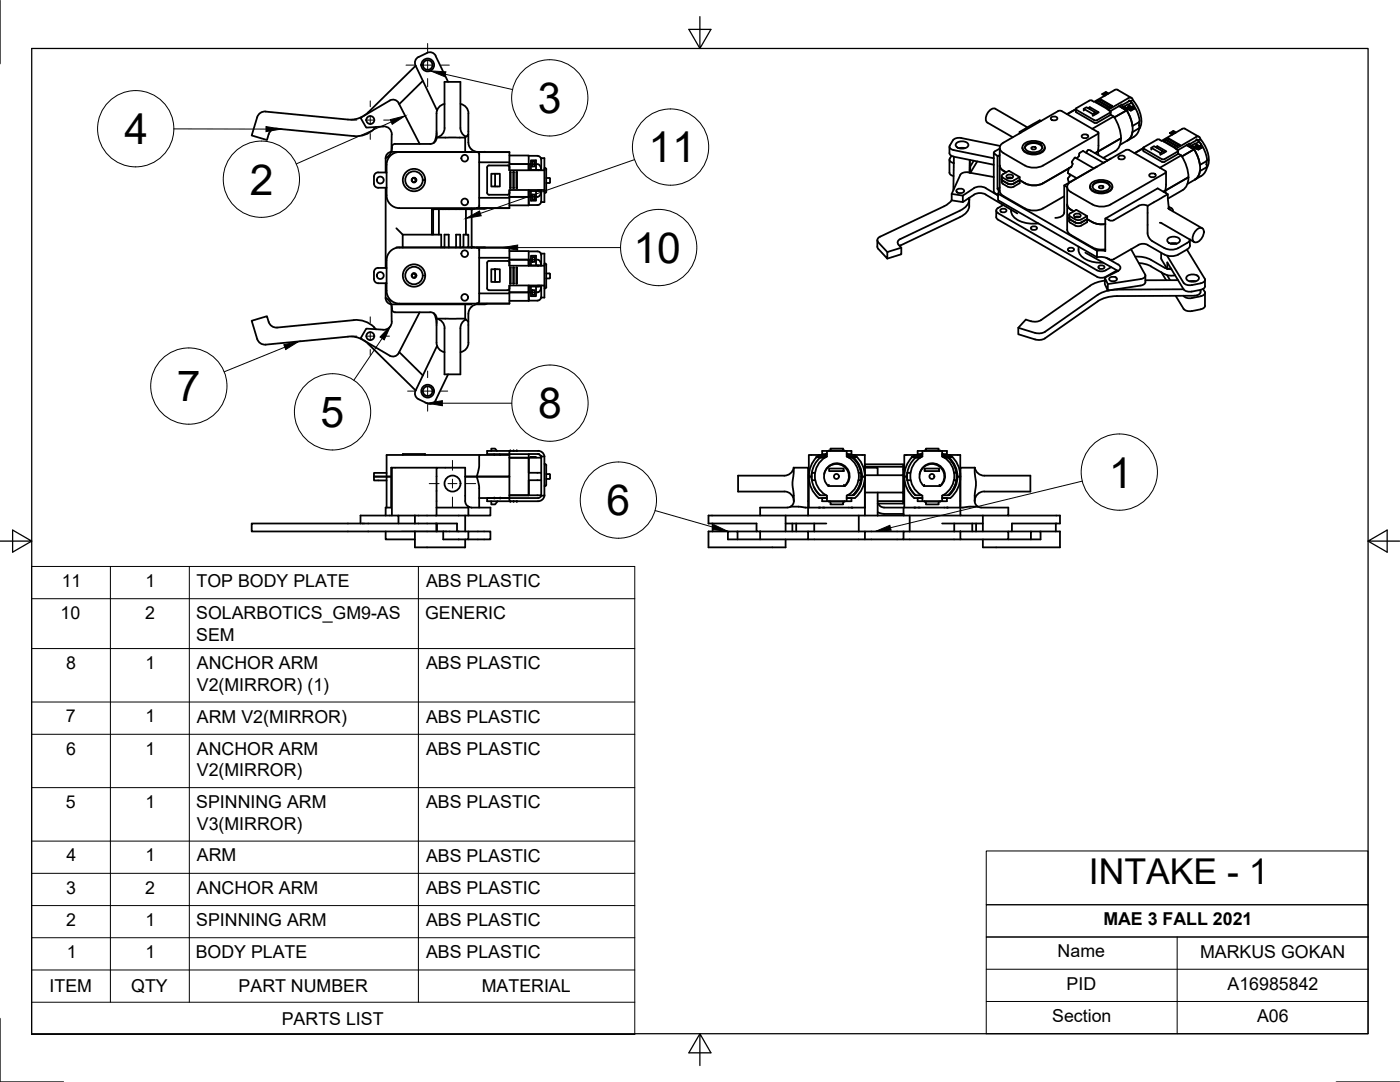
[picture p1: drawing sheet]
<svg xmlns="http://www.w3.org/2000/svg" width="279mm" height="216mm" viewBox="0 0 279 216" stroke-linecap="round" stroke-linejoin="round" font-family="sans-serif">
<!-- layer: Visible -->
<g fill="none" stroke="#000" stroke-width=".36">
<path d="M83 13.1l-9.5 9.3-.9 .7M84.4 16.1l-4.7 4.7M85.2 10.6l-1.7 .8a1.28 1.28 0 0 0-.6 1.7l4.3 8.9M85.2 10.5a1.28 1.28 0 0 1 1.8 .6M86.9 11.2l2.5 5.1M219.6 19.9h.1M219.6 19.9l2.3 1.3M219.6 19.8v.1M219.7 19.8h.1M219.7 19.8l-.1 .1M219.7 19.8l2.2 1.3M220.4 18.8l.3-.2 .3 .2"/>
<path d="M220.5 19.1l-.5-.3 .5 .3M220.7 18.5v.1M221.1 18.8l-.4-.3-.4 .3 .4 .2M221.2 18.6l-.5-.2-.7 .4M222.4 18l-4 2.3-.5-.2M223 17.9l2.8 1.6M223 17.9l-.6 .1M226.1 20l.2 .2M226.1 20l-.5 .2M226.1 20l-.3-.5-.6 .1-4.1 2.3 .4 .3M53 22.3l16.4 1.6 1.5-.1 1.5-.5M53 22.3a1.6 1.6 0 0 0-1.7 1.1l-1.1 3.6 3.1 .9a2.27 2.27 0 0 1 1.6-2.2h.4"/>
<path d="M55.3 25.7l15.3 1.5a5.1 5.1 0 0 0 4.1-1.5M75 25.3l-.3 .4M75.5 34.4h1.7M75.5 37.5h1.7M75.5 34.4a.84 .84 0 0 0-.9 .8v1.4a.84 .84 0 0 0 .9 .9M76.5 25.3l-3.4 .2-1.2-2 5.9-3.4a1.25 1.25 0 0 1 1.7 .4l4.3 8.2M76.5 25.2a1.6 1.6 0 0 1 1.7 1.6l-.1 3.3M77 37.5v16M78.1 30.3l23.6 .1v3.6M78.1 30.3a2.3 2.3 0 0 1-1.1 1.3v2.8M78.1 30.3a1.26 1.26 0 0 0-1.1 1.2M78.9 28.7a.82 .82 0 0 0-.7 1.1l-.1 .5"/>
<path d="M79.7 30.3a2.55 2.55 0 0 0-2.5 2.6v6.1a2.55 2.55 0 0 0 2.5 2.5h22v-3.6M82.4 35.6a.43 .43 0 0 1 .5 .2 .43 .43 0 0 1-.2 .5M87.1 27.5h5.7M87.1 27.4v.1M87.1 27.4a1.87 1.87 0 0 0 1.6-1.9v-9.2h3.2v9.2a2.81 2.81 0 0 0 .9 1.8v.2M87.1 26.5l-.1 .8-.4 1.2M87.1 27.4a1.28 1.28 0 0 1-1.2 1.3h-7.1M88.7 20.7a1.92 1.92 0 0 0-1.6 1.9v4.8M91.9 20.7a1.92 1.92 0 0 1 1.6 1.9M92.8 27.5l.7-.7v2l.5 .9a1.96 1.96 0 0 0 1.4 .6M92.8 27.5v2.8h1.3M93.5 22.6v4.2"/>
<path d="M95.2 30.3l.4 .3 .1 .2-.1 10.2v.3l-.4 .2M95.6 32.4h6.1M95.6 39.5h6.1M96.6 30.3h.3M97.6 33h3.7M97.6 33l-.2 .1-.2 .3v5.1l.2 .3 3.9 .1 .3-.2 .1-.8h6.9v.3M98 34.7h.8v2.5h-.8zM98.8 34.7h1v2.5h-1M101.3 33l.3 .2 .1 .8M101.7 32.7h3.8v1.2M101.7 31h3.8v1.7M101.8 34.4h.1"/>
<path d="M101.8 34.3v3.2h.1M101.9 34.3v3.2M102.4 34.4l.1 3.1M102.4 34.4h.2v3.1M102.5 34.3l-.1 .1M102.5 34.3l.1 .1M102.6 37.5h-.2M103.1 34.4v3.1h.1M103.1 34.4h.1v3.1M103.1 34.3v.1M103.2 34.3v.1M105.5 33.9h2.5"/>
<path d="M105.5 39.3v1.6h2l.3-.3 .2-.4M105.5 31.1h2l.3 .3 .2 .4M105.5 39.3h.5M105.5 33.9v.1M105.5 37.9v1.4M106 32.7h-.5v1.2M106 33.9v-1.9h1v1.9M106 38.1v1.9h1v-1.9M106.2 32.2h.5v1h-.5zM106.2 38.8h.5v1h-.5zM106.2 39.3h.5M106.2 32.7h.5"/>
<path d="M107 39.3l.6-.1 .3-.6a.28 .28 0 0 0 .1-.2 .28 .28 0 0 0-.2-.3h-2.3v1.2h-3.8h3.8v1.7h-3.8M107 32.7l.5 .1 .2 .2 .3 .8M107.3 33.9l.1 .1M107.6 37.9l-.3 .2M108 34v-2.4h.6v8.7h-.6v-2.4M108.6 33.5l.4 .1v.2v4.4M108.6 33.7v.3h-6.9M109 35.5l.7 .1 .1 .8-.1 .1M109 36.5h.6M109 38.2v.2l-.4 .1M189.5 34.4a.89 .89 0 0 0 .8 .7M189.5 29.3v1.3"/>
<path d="M189.5 31.9v2.6M189.5 30.6a.9 .9 0 0 0 .8 .6M189.6 29v.6l.7 .4 8 1.6M189.6 31.6v.6l.7 .3M189.9 31.1l-.3 .5M189.9 39.9l-.7 .8-.8 .5-13.1 6.2-.2 .6 .2 .3 1.8 2M190.3 31.3l8 1.6M190.3 32.6h.1M190.4 31.3l-.1 6.6M190.8 28.6a1.59 1.59 0 0 1 2.5 .3 1.48 1.48 0 0 1-2.6 0zM190.9 37.9l.7-.3a.57 .57 0 0 1 .8 .7l-.8 .2a.57 .57 0 0 1-.7-.6zM191.4 29.6h1.2"/>
<path d="M191.6 34.9a1.45 1.45 0 0 1 1.6-.5l5.1 .9M191.6 34.9l-1.7 3.8M191.8 27.5l7.8 1.6M191.8 27.5h-.4a1.46 1.46 0 0 0-1.2 .5l-.6 1M193.4 39.8v-.3a3.1 3.1 0 0 1-1.8 3.8l-11.9 5.7M193.4 39.8a2.76 2.76 0 0 1-1.8 2.2M193.5 34.4v-2.5v2.5M193.5 33.2h.1M194.3 32.1l-.7 1.1v1.3l1.4-2.3M194.4 38.9l-2.2 1.4M196.7 38.8l6.3 3.8M196.7 37.5l2.3 1.4"/>
<path d="M196.7 38.8a2.47 2.47 0 0 0-2.3 0M196.7 37.5a2.47 2.47 0 0 0-2.3 0l-2.2 1.5v1.3l-2.3-.3v-1.3l2.3 .3M198.3 30.5v7.8l.9 .8M198.6 30.8l.5 .4M199.1 37.7a.82 .82 0 0 1 .1 .9M199.2 38.7v1.2l19.7 11.4v-1.3M199.2 38.7l19.7 11.3M199.5 33a1.65 1.65 0 0 0 1.3 1.4M199.5 29.5v8.6a1.27 1.27 0 0 0 .8 1l4.3 2.5M199.5 30.9l-.4 .3v6.5M199.5 29.7l-1.1 .7v.2l.2 .2M199.5 37.4l-.4 .3"/>
<path d="M199.9 35.1v1.4l1.2 .8M199.9 35.7l.1 .3a2.84 2.84 0 0 0 1.7 .8l.6-.2M200.1 35.5a2.02 2.02 0 0 0 2.2 .5M200.1 35.4l-.1-.1v-.4l1.3-.8 2.2 1.2v1.3l-1.2 .7M200.9 35.1l.6-.3a.53 .53 0 0 1 .7 .5l-.7 .3a.53 .53 0 0 1-.6-.5zM201.1 35.5h.9M201.1 37.2l.6 .2 .6-.2M203.5 26.3l.2 .2M203.5 35.3l-1.2 .7M204 29.6a1.97 1.97 0 0 0 2.3 1.2 1.97 1.97 0 0 0 2.2-1.2M204 29.4v.2M204.3 28.8a3.1 3.1 0 0 1 4.1 .3 1.11 1.11 0 0 1-1 1.4 2.99 2.99 0 0 1-3.3-.8v-.6z"/>
<path d="M204.5 29.5a2.1 2.1 0 0 1 3.5 0M204.7 28.9a2.28 2.28 0 0 1 3.3 .3 1.51 1.51 0 0 1-2 1.2 1.33 1.33 0 0 1-1.4-1.2zM205 25.4l-6.3-3.7a1.76 1.76 0 0 0-2 1.8l.1 .8 .3 .2 5 2.9M205.8 29.5l.6-.2 .3 .3-.5 .2zM207.8 24.2l-.3-.2-1.8 1-2.2 1.3v.3M208.5 29.4v.2M209.9 23.4l.5-.2a.52 .52 0 0 1 .6 .5l-.6 .3a.52 .52 0 0 1-.7-.5zM212.4 37l.6 .3v8.5a1.31 1.31 0 0 0 .7 1.1l4.8 2.7 1 .2 1.1-.1M212.4 39.2l-4.2 2.4M212.9 22.8l1.8-1-1.7 1M213.2 35.5l-.1 .2 .2 .6M213.3 33.6l-5.1 3a4.2 4.2 0 0 1-4.7-.7l-1.2 .7"/>
<path d="M213.3 36.3l.1 .1M213.4 35.2l-.2 .3M213.5 34.8v.3M213.5 35l-.1 .2M213.7 36.2a1.1 1.1 0 0 0-.7 1.1 1.1 1.1 0 0 0 .7 1l4.3 2.5a4 4 0 0 0 3.7 0M213.8 33.3l-.2 .1M213.9 32.4l.1 .2M214 32.2l-.1 .2M214 32.2l.6-.8 3.7 2.2M214 32.8l-.2 .4a1.11 1.11 0 0 0-.7 1.4l1.8 1M214.1 32.6v.2M214.7 21.8l.1 .6 3.8 2.1h.3l2.6-1.5"/>
<path d="M215.4 30.7l-.1 .3M215.4 31l-.6 .6M216.1 26.9l.4-.1a.52 .52 0 0 1 .7 .5l-.7 .3a.52 .52 0 0 1-.6-.5zM216.2 30.2l4 2.3 .3-.2M216.2 30.1l-.7 .4-.1 .2M216.3 22.1v-.4l1.8 1.1v.3M216.3 21.7l.5-.3 1.8 1-.5 .4M217 30.1l-.2 .4M217 30.1l.2-.2 .3 .1 3.5 2M217.1 21.6l.4-.2 1.8 1-1.1 .7M217.4 20.1l-2.6 1.5-.1 .2 3.9 2.2h.3l2.6-1.5M217.4 20.1h.6"/>
<path d="M217.5 21.4v.4M217.5 37.2a1.51 1.51 0 0 0 1.7 1.4 2.69 2.69 0 0 0 2.7-.9l.1-.5M217.8 36.5a3.1 3.1 0 0 1 4.1 .4 1.11 1.11 0 0 1-1 1.4 2.99 2.99 0 0 1-3.3-.8v-.6zM217.8 33.9l-5.4 3.1v5.4M217.8 33.9h.1M218 37.2a2.1 2.1 0 0 1 3.5 0M218.2 36.7a2.28 2.28 0 0 1 3.3 .3 1.51 1.51 0 0 1-2 1.2 1.33 1.33 0 0 1-1.5-1.2zM218.6 22.4l.3 .2M218.7 20.4l2.3 1.3M218.7 20.4h.1M218.7 20.4l2.3 1.2M218.8 20.3h.1"/>
<path d="M218.9 33.3l-.6 .3M219.1 30.3l.1 .7M219.1 26.3l-7.2-4.1-.5-.1-11.1 6.4M219.1 26.7l-10.9 6.3a4 4 0 0 1-3.6 0l-4.3-2.5a1.1 1.1 0 0 1-.8-1 1.1 1.1 0 0 1 .8-1M219.1 30.3l-.6 .3M219.1 26.3l.1 .3-.1 .1M219.2 20.2h.1M219.2 20.1v.1M219.2 20.1h.1M219.2 20.2l2.3 1.2M219.2 26.5v2.8l-.1 1M219.3 20.1l2.2 1.3"/>
<path d="M219.3 37.3l.6-.2 .3 .3-.6 .2zM220.5 32.3h.1M221 21.6v.1M221 21.6h.1M221 21.7h.1M221.5 21.3v.1M221.5 21.4h.1M221.6 22.1l.1 .3-.1 .1M221.6 22.9l.6 .3M221.7 22.3l-.1 .7M221.7 31.7l-.7 .4M221.9 21.1h.1"/>
<path d="M222 21.1h-.1M222.2 23.2l-4.2 2.5M222.3 23.2l.9 1.9 .4 1.3 .1 1.2M222.5 30.2l-2.3 1.3M223.4 21.2l1.4 .8-2.4 1.4 2.4-1.4zM223.4 31.1l.4-.1a.52 .52 0 0 1 .7 .5l-.7 .3a.52 .52 0 0 1-.6-.5zM223.7 27.6l-4.6 2.7M223.7 27.6a2.8 2.8 0 0 1-1.1 2.6M224 21.5l.8 .5M224 20.9l-.1-.1-2.3 1.4M224.3 21.3l1.4 .8-1.4-.8 .7-.5 1.4 .8-.7 .5M224.4 21.3l-.4 .2"/>
<path d="M224.6 30l-10.9 6.3M224.7 29.9h.7l7.2 4.2 .1 .3-11.1 6.4M225 21.4l.4-.2 .6 .4-.3 .2zM225 28l-1.5 .9M225 21.5l.4-.2 .6 .4M225.1 20.9l.7-.4-.1-.3h-.3l-1.4 .7v.6M225.2 21.8l-.4 .2M225.3 20v.2M225.4 21.2v.1M225.5 20.1l.2 .2M225.7 20.4l.3 .3M225.7 21.5l-.3 .2"/>
<path d="M225.8 20.5l.4 .5-.2 .4M226 26.4l-.2 .8-.8 .8M226.1 20.8l1.1 2.1 .2 1.2-.2 .3-1.2 .7-.4-1.5-.8-1.6a5.5 5.5 0 0 1 .8 5.5l-.6 .5M226.3 20.2a5.2 5.2 0 0 1 1.1 5.5M226.4 30.6l1.8-1.1 .1 .7 3.7 2.1h.4l2.6-1.5M227.3 25l.1 .3v.3l-1.4 .8M227.4 24.3l-.1 .7M227.4 25.4l-.2 .8-.4 .7-1.8 1.1M228.2 29.6l-1.8 1M228.3 29.4l-.1 .2 .1 .1 3.7 2.1 .4-.1 2.6-1.5M229.5 34.7l.5-.1a.52 .52 0 0 1 .7 .5l-.7 .3a.52 .52 0 0 1-.6-.5zM229.8 29.9v-.4l1.8 1v.4"/>
<path d="M229.8 29.5l.5-.3 1.8 1-.5 .3M230.6 29.4l.4-.2 1.8 1-1.1 .6M230.9 27.9h.5M230.9 27.9l-2.6 1.5M231 29.2v.4M232.1 30.2l.3 .2M232.2 28.2l2.3 1.3M232.2 28.2h.1M232.2 28.1v.1M232.3 28.1h.1M232.3 28.1l-.1 .1M232.3 28.1l2.2 1.3"/>
<path d="M232.6 38l.1 .5M232.6 27.9h.1M232.6 28l2.3 1.2M232.7 27.9h-.1M232.7 27.9l2.3 1.3M232.7 34.3v2.7l-.1 1M233.1 38.8l-4.1 2.3v3.8a3.4 3.4 0 0 0 .4 2.7l.5 .5 2.5 1.4M233.1 27.7h.1M233.1 27.6v.1M233.1 27.6l2.3 1.3M233.1 27.7l2.2 1.3M233.5 26.5l.5 .3z"/>
<path d="M233.8 26.5l.4-.1 .3 .1M234.2 26.3v.1M234.5 29.4h.1M234.5 26.5l-.3-.2-.4 .2 .4 .2M234.7 26.4l-.5-.3-.7 .4M234.9 29.2h.1M235 29.2h.1M235 29.9l.1 .2-.1 .1M235.1 30.1v.5l.6 .4-4.2 2.5M235.1 30.6l-.1 .2M235.3 29h.1M235.4 28.9v.1"/>
<path d="M235.4 28.9h.1M235.7 31l1 1.9 .4 1.2 .1 1.3M235.9 25.8l-4.1 2.3-.4-.2M235.9 25.7h.6l2.8 1.6M236.8 29l1.5 .8-2.4 1.4 2.4-1.4zM237.2 35.4l-5 2.8 .4-.2M237.2 35.4l-4.6 2.6M237.2 35.4a2.8 2.8 0 0 1-1.2 2.5l-2.9 1.7M237.5 29.3l.8 .5M237.5 28.7l-.2-.1-2.2 1.4M237.8 29.1l.7-.5 1.4 .8-.7 .4M237.8 29l1.4 .8z"/>
<path d="M237.9 29.1l-.4 .2M238.3 29.8l.8 1.5 .4 1.6M238.3 29.8a5.5 5.5 0 0 1 .8 5.5l-.6 .5M238.5 29.2l.3-.2 .7 .4-.3 .2zM238.5 35.8l-1.5 .9M238.5 29.2l.3-.2 .7 .4M238.6 28.7l.6-.4v-.3h-.4l-1.3 .7v.6M238.7 27.4l-4.1 2.3 .4 .3M238.7 27.4l.6-.1 .3 .4M238.7 29.6l-.4 .2M238.8 27.8l-.1 .2M238.8 29h.1"/>
<path d="M239 27.9l.1 .1M239.1 28l.4-.2 .3 .2M239.2 28.2l.1 .1M239.2 29.3l-.3 .2M239.2 28.3l.5 .5-.3 .4M239.3 28.3l.2 .2M239.5 34.1l-.3 .9-.7 .8M239.6 28.6l1 2 .3 1.3-.1 .3-1.3 .7M239.8 28a5.2 5.2 0 0 1 1.1 5.5M240.7 32.8l.2 .3-.1 .3-1.3 .7M240.8 32.1v.7M240.9 33.2l-.2 .7-.5 .8-1.7 1.1"/>
<path d="M75.5 53.5h1.7M75.5 56.5h1.7M75.5 53.4a.84 .84 0 0 0-.9 .9v1.4a.84 .84 0 0 0 .9 .8M77 59.5a2.3 2.3 0 0 1 1.1 1.2M77 59.5a1.26 1.26 0 0 0 1.1 1.2M77 56.5v3M79.1 49.4h1.3M79.1 45.6l1.3 1.2M80.4 46.8h7.7v2.6h1.5M80.4 46.8v2.6M80.4 49.4h7.7M82.4 54.6a.43 .43 0 0 1 .5 .3 .43 .43 0 0 1-.2 .5"/>
<path d="M86.4 46.8v-5.1h7.7v7.7M87.5 41.7h.1M87.6 41.7v5.1M88.7 49.4v-2.6h.9v2.6h1.4M91 49.4v-2.6h.8v2.6h.7v-2.6h1v2.6h-1M91 49.4h.8M93 41.7v5.1M93.5 49.4h.6M94.1 49.2l.7 .2M94.1 49.4h2.8M94.8 41.7l-.7 .1M95.2 49.4l.4 .2 .1 .3-.1 10.2v.2l-.4 .3"/>
<path d="M95.6 51.4h6.1M95.6 58.5h6.1M97.2 41.5l-.6 .2h-10.4v5.1M97.6 52.1h3.7M97.6 52l-.3 .2-.1 .2v5.1l.2 .4h3.9l.3-.2 .1-.7h6.9v.3M98 53.7h.8v2.6h-.8zM98.8 53.7h1v2.6h-1M101.3 52l.3 .2 .1 .8M101.7 53v-3.6h-22a2.55 2.55 0 0 0-2.5 2.5v6.1a2.55 2.55 0 0 0 2.5 2.6h22v-3.6M101.7 51.8h3.8v1.2M101.7 50.1h3.8v1.7M101.8 56.5l.1 .1"/>
<path d="M101.9 53.4h-.1v3.2M101.9 53.4v3.1M102.4 56.5l.1 .1M102.4 53.4h.2M102.5 53.4l-.1 3.2h.1M102.6 53.4v3.2M102.6 56.5l-.1 .1M103.1 56.5v.1M103.1 56.6h.1M103.2 53.4v3.2M103.2 53.4h-.1v3.2M103.2 56.5v.1"/>
<path d="M105.5 53h2.5M105.5 58.3v1.7h1.9l.4-.3 .2-.4M105.5 50.2h2l.3 .2 .2 .5M105.5 53h.1M105.5 57v1.3M105.5 58.3h.5M106 51.8h-.5v1.2M106 53v-2h1v2M106 57.2v1.9h1v-1.9M106.2 51.3h.5v1h-.5zM106.2 57.9h.5v.9h-.5zM106.2 58.3h.5"/>
<path d="M106.2 51.8h.5M107 58.3h.4l.4-.3 .2-.8h-2.5v1.1h-3.8h3.8v1.7h-3.8M107 51.8h.4l.3 .2 .3 .9M107.3 53h.1M107.6 57l-.3 .2M108 53v-2.4h.6v8.8h-.6v-2.4M108.6 52.6h.4v.2v4.5l-.2 .2M108.6 52.7v.3h-6.9M108.6 57.6h.2M109 54.6h.7l.1 .8-.1 .1M109 55.6h.6M175.1 47.9l.1 1.6 1.9 2.1v-1.3l2.8-.9"/>
<path d="M179.3 48.8l.6 .6v1.3l-2.8 .9M179.7 47.7l-.5 .5 .1 .6M179.7 49h-.1M191.6 42l-11.9 5.7M198.8 42v1.3l.4 .5 19.7 11.4 .7 .2h.8l2.5-1.4M199.2 42.5l19.7 11.4 .7 .2a2.87 2.87 0 0 0 2.2-.8M199.8 41.7a.68 .68 0 0 1 1.1 .4 .68 .68 0 0 1-.7 .3 .68 .68 0 0 1-.6-.5zM200.2 40.9l-1.3 .8v.6l.3 .2M201.8 41.8a2.59 2.59 0 0 0 2.2 2.5l1.9 .3h1.3M204.6 41.6a4 4 0 0 0 3.6 0M205.9 45.3a.68 .68 0 0 1 1 .3 .68 .68 0 0 1-.6 .3 .68 .68 0 0 1-.6-.5zM212.4 42.4a1.48 1.48 0 0 1-1.8 1.1"/>
<path d="M213 40.8a1.65 1.65 0 0 0 1.3 1.4M213.3 49.5a.68 .68 0 0 1 1 .4 .68 .68 0 0 1-.6 .3 .68 .68 0 0 1-.6-.5zM213.4 43.5l.2 .3M213.4 42.9v1.2l.2 .4a1.99 1.99 0 0 0 2.2 .5l1.2-.7v-1.2l-2.2-1.2-1.4 .8v.4a2.93 2.93 0 0 0 1.8 .8l.6-.1 1.2-.7M213.6 43.8a1.99 1.99 0 0 0 2.2 .6l1.2-.7a4.6 4.6 0 0 0 3.6 1M214.3 42.9l.7-.3a.53 .53 0 0 1 .7 .5l-.7 .3a.53 .53 0 0 1-.7-.5zM214.6 43.3h.8M215.2 49.9a3.3 3.3 0 0 0 3.1 2.4l1.9 .1M215.2 49.2v.7M216.6 50.4l6.5 3.7M218.9 51.3h1l1.4 .4M219.1 58.8l-10.5 7.4-1.2 .3-.8-.1"/>
<path d="M219.4 53a.68 .68 0 0 1 1 .4 .68 .68 0 0 1-.7 .3 .68 .68 0 0 1-.5-.5zM220.5 56l-1.1 .2-1.5 .6-10.1 7.1-.7 .2a4 4 0 0 1-2.4-.3l-1.5 1.6v1.3l3.4 1 1.3 .1 .7-.3 10.5-7.3M220.7 51.4l2.4 1.4M221.4 55.5l.7-.3a.57 .57 0 0 1 .8 .7l-.8 .2a.57 .57 0 0 1-.7-.6zM221.5 57.9l-1.1 .3-1.3 .7M223.1 54.1l-2.6 1.3v1.3l.6 1.3v-1.3l-.6-1.3M223.1 54v.1M223.1 52.8a.7 .7 0 0 1 .5 .7 .7 .7 0 0 1-.5 .6M225.7 49.7l2.9 5.1-.2 .6-.8 .3M226.6 51.2l1.7 .1 1.4 .5M227.2 48.9l1.1-.3 .7 .3M227.2 48.9l-4.9 2.8-.6 .1-.4-.1"/>
<path d="M227.3 52.5l1.5 .3 .9 .3M227.6 57l-6.5 1M227.6 55.7l-6.5 1M228.6 55v1.3M228.6 56.3a.96 .96 0 0 1-1 .7M229 48.9l3.4 1.9M229 41.1l-.7-.2h-.7l-5.6 3.1-1.4-.4M229.7 53.1l2.7 1.6M229.7 51.8l2.7 1.6M231.5 44.5h.3l6.5 3.8M231.7 50.4v1.1M231.7 51.5l.1 .3"/>
<path d="M231.8 54.4l.9 1.5M231.8 51.8l1.2 1.9M231.8 54.4h.1M232.4 54.7l.8 .3 1.3-.1M232.4 53.4l.5 .2M232.4 49.5l1.4 .3 1.3-.3M232.4 50.8l1.4 .3 1.3-.3M232.9 54.9l.6 1M232.9 51l3.3 5.5M233 47.7a1.59 1.59 0 0 1 2.5 .3 1.48 1.48 0 0 1-2.6 0zM233 53.6l.8 .1M233.2 41.5l6.7 4.1"/>
<path d="M233.2 41.7l-.1-2.9-2.1-1.2-10.4 6v6.5l-1.7-.1M233.2 41.2l.8 .5 .1 .4v-.1M233.6 48.6h1.2M233.7 53.5l-.7 .2v-1.3l3.2 5.3M234.6 59l1.6 2.6M235.1 50.8l1.8-1 3.5 5.8v.5a4.9 4.9 0 0 1-3 .8 1.46 1.46 0 0 1-1.2-.5M235.1 55.9h-6.5M236.8 55.2a1.59 1.59 0 0 1 2.5 .3 1.48 1.48 0 0 1-2.6 0zM236.9 48.5l-1.8 1M236.9 48.5l.6-.7v1.4l-.6 .6M237.4 56.1h1.2M238.3 59l-16 .1-1.8 .3-1.4 .7"/>
<path d="M238.8 45.9a.82 .82 0 0 1 1.4 0 2.08 2.08 0 0 1-1.7 2.5 1.38 1.38 0 0 1 0-2.2zM239.6 57.8a.96 .96 0 0 1-1.3 1.2M240.1 57.7l.3 .5v.5a5.5 5.5 0 0 1-3 .8 1.46 1.46 0 0 1-1.2-.5M240.5 58.4v2.6a.94 .94 0 0 1-.9 .7 4.4 4.4 0 0 1-2.9 .3l-.5-.4M240.5 55.8v1.3a.94 .94 0 0 1-.9 .7 4.4 4.4 0 0 1-2.9 .3l-.5-.4-14.4 .2M53.6 64.2l-.3-1.1-3.1 .9 1.1 3.6a1.62 1.62 0 0 0 1.7 1.2M53.6 64.2a1.61 1.61 0 0 0 1.7 1.2l15.3-1.5a5.1 5.1 0 0 1 4.1 1.4M69.4 67.2l-16.4 1.6M69.4 67.2h1.5l1.5 .6M72.6 67.9l.9 .7 9.5 9.3M74.7 65.3l.3 .4M78.1 60.7h14.7"/>
<path d="M78.1 60.7l.1 1a.65 .65 0 0 0 .7 .6M78.1 60.9l.1 3.3a1.6 1.6 0 0 1-1.7 1.6l-3.4-.2-1.2 1.9 5.9 3.5a1.29 1.29 0 0 0 1.7-.5M78.8 62.3h7.1a1.28 1.28 0 0 1 1.2 1.3M79.7 70.3l4.7 4.6M83.8 62.3l-4.3 8.2M86.6 62.5l.3 .8 .2 1.2M87 79.9a1.28 1.28 0 0 1-1.8 .6M87.1 63.6h5.7l.3 .3a.73 .73 0 0 1 .4 1v3.5M87.1 63.6v4.8a1.92 1.92 0 0 0 1.6 1.9M87.1 63.6a1.92 1.92 0 0 1 1.6 1.9M87.2 69l-4.3 8.9a1.28 1.28 0 0 0 .6 1.8l1.7 .8M88.7 65.5v9.2h3.2v-9.2"/>
<path d="M89.4 74.7l-2.5 5.2M92.8 60.7h1.3M92.8 60.7v3.1M92.8 63.8a1.92 1.92 0 0 0-.9 1.7M93.5 68.4a1.92 1.92 0 0 1-1.6 1.9M97.2 60.6l-.6 .1a2.94 2.94 0 0 0-2.5 .5l-.6 1v2M203.2 65.4l3.4 1M74.6 95.1h3.5M74.6 95.1v.8h2.6M77.2 94.4h-2.6v.7M78.2 93.3h-.1v8h-1.1v1.6M80.4 90.8v-.2h4.4v.2"/>
<path d="M87.1 93.3h-8.9v9.6M95.1 95.1h-2.3h8.9v4.3M95.1 95.1l.5 2.1v4.1M95.6 90.8h-18.4v10.5M95.6 90.8h6.1v4.3h-6.6l.5-1.8zM98 90v-.5h.8l.4 .5M98.6 90.6l.1 .2M99.7 90.6l.1 .2M101.7 90.6h-4.5v-.6h10.2a1.23 1.23 0 0 1 1.3 1.1M101.7 91.3h3.8M101.7 90.6h3.8M101.7 90v.6"/>
<path d="M101.8 89.9v.1M101.9 89.9h-.1M101.9 89.9h.1M101.9 89.9v.1M102.4 89.9v.1M102.5 89.9h.1M102.6 89.9v.1M103.1 89.9v.1M103.1 89.9h.1M103.2 89.9v.1M105.5 90.6h1.9l.5 .4a.26 .26 0 0 1 0 .4 .26 .26 0 0 1-.4-.1h-2zM105.5 91.3v3l2.5 .1"/>
<path d="M105.5 91.3v7.5h-3.8l6.9 .1M106 91.2h1zM107.3 90.6h.3M107.9 90.9l.1 .2M108 98.9l-.3 .4-.3 .1h-11.8M108 95.8h-2.5v3M108 98.8v-7.7h.6v7.8M108.6 92.6l.4 .1v.2v3.9l-.4 .2M108.7 98.9a1.28 1.28 0 0 1-1.3 1.1h-10.2v-.6h4.5v.6M109 94.6h.7l.1 .1-.1 .8-.7 .1M158.4 93.3h.1M158.4 93.3a1.92 1.92 0 0 1-1.9 1.6h-9.2v3.2h9.2a1.88 1.88 0 0 1 1.9 1.9"/>
<path d="M158.4 100v-1.6l-.2-1.5 .2-3.6h2.9v9.6h11.3v-1.6M158.4 100a1.28 1.28 0 0 1-1.2 1.3h-5.5v1.6h9.6M161.4 95.1v6.2M161.4 95.1a5.6 5.6 0 0 0 2 4.3h1.6h-.9v.6h5.8v-.6h-.9h1.6M162 94.3l.7 .1M162 95.8l.6 1.7 1 1.3-1.1-1.5M162.7 95.8h-.7M163 91.2l-1.1 1.5-.3 1.2-.2 1.2M163.5 90.8l-.5 .4M163.7 91.3h.9M163.7 98.8h1.2M163.7 91.3a5 5 0 0 0-1.7 4.5"/>
<path d="M164.5 94.6a2.55 2.55 0 0 1 3.8-1.8 2.55 2.55 0 0 1 .3 4.2h-3.3M164.7 98.7l.3 .2v1.1M164.7 91.2a4.4 4.4 0 0 0 0 7.5M164.8 90.6v.2h-3.4v4.3h.5h-.5M164.8 90.6v.6h-1.9h1.8M164.8 90.6h.2M165 90v1.1l-.3 .1M165.3 97a2.49 2.49 0 0 1-.2-3.6 2.49 2.49 0 0 1 3.6 0 2.49 2.49 0 0 1-.2 3.6M165.4 96.7l-.1 .3M165.4 89.9v.1M165.4 89.9h3.2M165.5 93.5h2.9v.5h-2.9z"/>
<path d="M165.7 89.9v-.4h2.6v.4M168.4 96.7l.1 .3M168.6 89.9v.1M169 90.6h.1M169 90h.9v.6h-.9M169 90h-4.9v.6h.7M169 90v1.1a4.4 4.4 0 0 1 2.4 3.9 4.4 4.4 0 0 1-2.4 3.9v1.1M169 90.8h3.6v4.3h-.7M169 90.6v.5M169.1 98.8h1.1M169.2 91.2h1.7h-1.7M169.2 90.6v.2"/>
<path d="M169.4 91.3h.8M170.2 91.3a4.9 4.9 0 0 1 0 7.5M170.2 91.3a5 5 0 0 1 1.6 4.5M170.2 91.4a3.1 3.1 0 0 1 1.5 1.9l.3 1.8M170.2 98.8h.2M170.6 90.8a5.6 5.6 0 0 1 0 8.6M171.3 95.8h.5M171.3 94.3h.5M171.8 95.8l-.5 1.7-1.1 1.3M172 95.1h.6v6.2M172 95.1l-.3 1.7-.5 1.1-.8 .9M172.6 93.3v-.7h7.6v2.2"/>
<path d="M172.6 94.8v3.5M172.6 93.3h2.6v1.5M172.6 93.3v1.5M172.6 98.3v3M172.6 93.1h7.6M172.6 94.8h7.6M172.6 98.3h7.6M175.2 98.3v4.6M175.2 100h5M180.2 94.8v3.5M180.2 98.3v2.2h-5M180.5 95.1v6.2"/>
<path d="M180.5 95.1a5.6 5.6 0 0 0 2 4.3h1.6h-1v.6h5.9v-.6h-1h1.7M181.1 94.3l.6 .1M181.1 95.8l.5 1.7 1.1 1.3-1.2-1.5M181.7 95.8h-.6M182 91.2l-1 1.5-.4 1.2-.1 1.2M182.5 90.8l-.4 .4M182.7 91.3h.9M182.7 98.8h1.2M182.7 91.3a5 5 0 0 0-1.6 4.5M183.5 94.6a2.55 2.55 0 0 1 3.8-1.8 2.55 2.55 0 0 1 .4 4.2h-3.3M183.8 98.7l.3 .2v1.1M183.8 91.2a4.4 4.4 0 0 0 0 7.5"/>
<path d="M183.8 90.6l.1 .2h-3.4v4.3h.5h-.5M183.9 90.6v.6h-2h1.9M183.9 90.6h.2M184.1 90v1.1l-.3 .1M184.4 97a2.49 2.49 0 0 1-.2-3.6 2.49 2.49 0 0 1 3.6 0 2.49 2.49 0 0 1-.2 3.6M184.5 96.7l-.1 .3M184.5 89.9v.1M184.5 93.5h2.9v.5h-2.9zM184.8 89.9v-.4h2.5v.4M187.5 96.7l.1 .3M187.6 89.9h-3.1M187.6 89.9h.1"/>
<path d="M187.6 89.9v.1M188 90.6h.1M188 90h1v.6h-.9M188 90h-4.9v.6h.8M188 90v1.1l.3 .1M188.1 90.8h3.5v4.3h-.7M188.1 90.6v.5M188.2 98.8h1M188.2 91.2h1.8h-1.7M188.3 90.6v.2M188.3 98.7l-.3 .2v1.1M188.3 91.2a4.4 4.4 0 0 1 0 7.5"/>
<path d="M188.5 91.3h.7M189.2 91.3a4.9 4.9 0 0 1 0 7.5M189.2 91.3a5 5 0 0 1 1.7 4.5M189.3 91.4a3.1 3.1 0 0 1 1.5 1.9l.3 1.8M189.6 90.8a5.6 5.6 0 0 1 .1 8.6M190.4 95.8h.5M190.4 94.3h.5M190.9 95.8l-.6 1.7-1.1 1.3M191.1 95.1h.5v6.2M191.1 95.1l-.1 1.2-.5 1.1a2.67 2.67 0 0 1-1.2 1.4M194.5 100a1.28 1.28 0 0 0 .7 1.1M194.5 93.3h-2.8v9.6h9.5v-1.6h-5.4l-.6-.2"/>
<path d="M194.5 93.3l.3 2.8-.3 3.9M194.5 93.3h.1M194.5 93.3a1.92 1.92 0 0 0 1.9 1.6h9.2v3.2h-9.2a1.88 1.88 0 0 0-1.9 1.9M71.9 104.5v-1.6h7.6v1.6M77 106v1.6h5.8M79.5 102.9h3.3M82.8 106h5.7M82.8 106v3.2h10v-1.6M82.8 104.5h-32.6v1.5h32.6M82.8 104.5h8.4v1.5h-2.7M82.8 102.9h10.7M82.8 102.9v1.6"/>
<path d="M87.1 104.5v1.5M87.1 101.3h6.4M87.1 101.3v1.6M87.2 104.5v1.5M88.5 106v1.6h5v-1.6h4.4v1.6h-4.4M91.2 106h2.3M92.8 102.9v3.1M93.5 101.1l.6 .2h3.8v1.6h-4.4zM93.5 101.1a1.28 1.28 0 0 1-.7-1.1v-6.7h-5.7v8M98 100v.6h.8l.5-.6M101.8 100v.1M101.8 100l.1 .1"/>
<path d="M101.9 100v.1M102.4 100l.1 .1M102.4 100v.1M102.6 100v.1M102.6 100l-.2 .1M103.1 100h.1M103.1 100v.1M103.2 100v.1M142.2 104.5v1.5M145.3 106h-3.9v3.2h15.4v-1.6M147.2 107.6v-1.6h-1.9v1.6h6.4M147.2 106h3.8"/>
<path d="M151.7 106h9.6v1.6h-9.6zM151.7 102.9h-10.3v1.6h9.6v1.5h.7M156.8 104.5h8.1M156.8 102.9v3.1M157.8 101.1h1.9l1 .2h11.9M158.1 104.5v1.5M158.9 104.5v1.5M161.3 106h1.2M162.5 104.5v1.5M162.5 106h8.9M163.4 101.3h.3M164.2 101.3h.3"/>
<path d="M165.4 100v.1M165.4 100h3.2M165.7 100.1v.5h2.6v-.5M168.6 100v.1M169.4 101.3h.1M169.9 101.3h.1M171.4 106h1.2M171.4 102.9v3.1M172.6 102.9h7.7M175.2 102.2l.9 .3 4.2 .1M175.2 100.5a1.28 1.28 0 0 0 1.2 .8h3.9M180.3 107.6h11.4"/>
<path d="M180.3 106h-7.7v1.6h-11.3M180.3 101.3v1.6h11.4M181.5 102.9v3.1M181.6 106h10.1M181.6 106h-1.3v1.6h-7.7M182.4 101.3h.4M183.2 101.3h.4M184.5 100v.1M184.5 100l3.1 .1M184.8 100.1v.5h2.5v-.5M187.6 100v.1M187.7 100l-.1 .1"/>
<path d="M188 104.5h8.2M188.4 101.3h.1M188.9 101.3h.2M190.4 104.5v1.5M191.7 106h9.5v1.6h-9.5zM194 104.5v1.5M194.8 104.5v1.5M195.2 101.1h-2l-1 .2h-11.9M196.2 102.9v3.1M201.2 102.9h10.3v1.6h-9.5v1.5h-.8M201.2 107.6h6.5v-1.6h-2v1.6M202 106h3.7"/>
<path d="M207.7 106h3.8v3.2h-15.3v-1.6M210.7 104.5v1.5"/>
<circle cx="85.4" cy="13" r=".96"/>
<circle cx="85.4" cy="13" r="1.28"/>
<circle cx="73.9" cy="24" r=".79"/>
<circle cx="75.9" cy="35.9" r=".69"/>
<circle cx="82.6" cy="35.9" r="2.23"/>
<circle cx="82.6" cy="35.9" r="1.75"/>
<circle cx="82.6" cy="35.9" r=".48"/>
<circle cx="82.6" cy="35.9" r=".43"/>
<circle cx="92.7" cy="31.6" r=".67"/>
<circle cx="75.9" cy="55" r=".69"/>
<circle cx="82.6" cy="55" r="2.23"/>
<circle cx="82.6" cy="55" r="1.75"/>
<circle cx="82.6" cy="55" r=".48"/>
<circle cx="82.6" cy="55" r=".43"/>
<circle cx="92.7" cy="59.3" r=".67"/>
<circle cx="92.7" cy="40.3" r=".67"/>
<circle cx="92.7" cy="50.6" r=".67"/>
<circle cx="73.9" cy="67.1" r=".79"/>
<circle cx="85.4" cy="78.1" r="1.28"/>
<circle cx="85.4" cy="78.1" r=".96"/>
<circle cx="90.3" cy="96.5" r="1.6"/>
<circle cx="166.9" cy="95.1" r=".5"/>
<circle cx="186" cy="95.1" r=".5"/>
</g>
<g fill="#000" stroke="#000" stroke-width=".2">
<circle cx="86.4" cy="41.7" r=".17"/>
<circle cx="94.1" cy="49.4" r=".17"/>
<circle cx="94.1" cy="41.7" r=".17"/>
<circle cx="98.7" cy="99.4" r=".17"/>
<circle cx="99.8" cy="99.4" r=".17"/>
<circle cx="180.2" cy="94.8" r=".17"/>
<circle cx="180.2" cy="98.3" r=".17"/>
</g>
<!-- layer: Border -->
<path d="M0 0v12.7M6.3 9.7h266.7v196.6h-266.7zM139.7 3.3v6.4l2.2-3.8h-4.4l2.2 3.8M0 108h6.3l-3.8-2.2v4.4l3.8-2.2M273 108l3.8 2.2v-4.4l-3.8 2.2h6.4M0 203.2v12.7h12.7M139.7 206.3l-2.2 3.8h4.4l-2.2-3.8v6.3M266.7 215.9h12.7" fill="none" stroke="#000" stroke-width=".25"/>
<!-- layer: BOM -->
<g fill="none" stroke="#000" stroke-width=".2">
<path d="M88.9 14.8l13.4 3.1M34.7 25.7l18.4 .1M78.1 24.3l-19 8.4M126.6 31.9l-30.7 10.7M103.3 49.4h20.5M56.8 69.3l-12.1 4.9M76.3 67.5l-5.7 8.4M88.3 80.5h13.8M216 96l-38.3 9.3M6.3 113h120.4v93.4h-120.4zM6.3 119.5h120.4M22 113v87"/>
<path d="M37.8 113v87M83.5 113v87M130.7 101.9l11.6 3.3M6.3 129.4h120.4M6.3 157.2h120.4M6.3 146.5h120.4M6.3 140.1h120.4M6.3 174.3h120.4M6.3 167.8h120.4M196.8 169.8h76.2v10.7h-76.2zM6.3 200h120.4M6.3 193.5h120.4"/>
<path d="M6.3 187.1h120.4M6.3 180.7h120.4M196.8 187h76.2v19.3h-76.2zM196.8 180.5h76.2v6.5h-76.2zM196.8 199.8h76.2M196.8 193.4h76.2M234.9 187v19.3"/>
<circle cx="109.7" cy="19.5" r="7.6"/>
<circle cx="27.1" cy="25.7" r="7.6"/>
<circle cx="52.2" cy="35.8" r="7.6"/>
<circle cx="133.8" cy="29.3" r="7.6"/>
<circle cx="131.5" cy="49.4" r="7.6"/>
<circle cx="37.7" cy="77" r="7.6"/>
<circle cx="66.4" cy="82.2" r="7.6"/>
<circle cx="109.8" cy="80.4" r="7.6"/>
<circle cx="123.4" cy="99.8" r="7.6"/>
<circle cx="223.4" cy="94.2" r="7.6"/>
</g>
<path d="M85.9 14.1l3.1 .2-.2 1zM53.1 25.3l3 .5-3 .5zM77.9 23.9l3-.8-2.6 1.7zM93 43.6l2.7-1.5 .3 1zM100.3 49.4l3-.5v1zM56.6 68.8l3-.7-2.6 1.6zM78 65l-1.3 2.8-.9-.6zM85.2 80.5l3.1-.6v1.1zM142.5 104.7l2.8 1.3-3.1-.3zM174.8 106l2.8-1.2 .2 1z" fill="#000" stroke="#000" stroke-width=".2"/>
<!-- layer: Center Lines -->
<g fill="none" stroke="#000" stroke-width=".2">
<path d="M81 13h1.7M84.5 13h1.7M85.3 8.7v1.6M85.3 12.1v1.8M85.3 15.7v1.6M88 13h1.7M70 24h1.2M73 24h1.8M73.9 20.1v1.2M73.9 23.1v1.8M73.9 26.6v1.2M76.6 24h1.1"/>
<path d="M70 67.1h1.2M73 67.1h1.8M73.9 63.2v1.2M73.9 66.2v1.8M73.9 69.7v1.2M76.6 67.1h1.1M81.3 78h1.4M84.5 78h1.7M85.3 74v1.4M85.3 77.2v1.7M88 78h1.3M85.3 80.7v1.3"/>
<path d="M85.7 96.5h1.9M89.4 96.5h1.8M90.3 91.9v1.9M90.3 95.6v1.8M90.3 99.2v1.9M93 96.5h1.9M80.1 106h9"/>
</g>
<g font-size="8.5">
<text x="107.4" y="22.5">3</text>
<text x="24.8" y="28.7">4</text>
<text x="129.4" y="32.4">11</text>
<text x="49.9" y="38.8">2</text>
<text x="126.4" y="52.4">10</text>
<text x="35.3" y="80.1">7</text>
<text x="107.4" y="83.5">8</text>
<text x="64" y="85.2">5</text>
<text x="221.3" y="97.3">1</text>
<text x="121.1" y="102.8">6</text>
</g>
<text font-size="7.1" x="217.3" y="176.4">INTAKE - 1</text>
<g font-size="3.5">
<text x="12.3" y="117.1">11</text>
<text x="29.1" y="117.1">1</text>
<text x="39.2" y="117.1">TOP BODY PLATE</text>
<text x="85" y="117.1">ABS PLASTIC</text>
<text x="12.1" y="123.5">10</text>
<text x="29" y="123.5">2</text>
<text x="39.2" y="123.6">SOLARBOTICS_GM9-AS</text>
<text x="84.8" y="123.6">GENERIC</text>
<text x="39.2" y="127.8">SEM</text>
<text x="13.2" y="133.5">8</text>
<text x="29.1" y="133.5">1</text>
<text x="39.3" y="137.8">V2(MIRROR) (1)</text>
<text x="39.3" y="133.5">ANCHOR ARM</text>
<text x="85" y="133.5">ABS PLASTIC</text>
<text x="13.2" y="144.1">7</text>
<text x="29.1" y="144.1">1</text>
<text x="39.3" y="144.2">ARM V2(MIRROR)</text>
<text x="85" y="144.2">ABS PLASTIC</text>
<text x="13.2" y="150.6">6</text>
<text x="29.1" y="150.6">1</text>
<text x="39.3" y="154.9">V2(MIRROR)</text>
<text x="39.3" y="150.6">ANCHOR ARM</text>
<text x="85" y="150.6">ABS PLASTIC</text>
<text x="13.2" y="161.2">5</text>
<text x="29.1" y="161.2">1</text>
<text x="39.2" y="161.3">SPINNING ARM</text>
<text x="85" y="161.3">ABS PLASTIC</text>
<text x="39.3" y="165.5">V3(MIRROR)</text>
<text x="13.3" y="171.9">4</text>
<text x="29.1" y="171.9">1</text>
<text x="39.3" y="171.9">ARM</text>
<text x="85" y="171.9">ABS PLASTIC</text>
<text x="13.2" y="178.3">3</text>
<text x="29" y="178.3">2</text>
<text x="39.3" y="178.4">ANCHOR ARM</text>
<text x="85" y="178.4">ABS PLASTIC</text>
<text x="13.2" y="184.8">2</text>
<text x="29.1" y="184.8">1</text>
<text x="39.2" y="184.8">SPINNING ARM</text>
<text x="85" y="184.8">ABS PLASTIC</text>
<text x="220.2" y="184.6">MAE 3 FALL 2021</text>
<text x="13.3" y="191.2">1</text>
<text x="29.1" y="191.2">1</text>
<text x="39.1" y="191.2">BODY PLATE</text>
<text x="85" y="191.2">ABS PLASTIC</text>
<text x="211.1" y="191">Name</text>
<text x="239.5" y="191.1">MARKUS GOKAN</text>
<text x="26.2" y="198">QTY</text>
<text x="212.9" y="197.5">PID</text>
<text x="245" y="197.5">A16985842</text>
<text x="9.9" y="198">ITEM</text>
<text x="47.6" y="198">PART NUMBER</text>
<text x="96.2" y="198">MATERIAL</text>
<text x="210" y="203.9">Section</text>
<text x="250.9" y="203.9">A06</text>
<text x="56.2" y="204.5">PARTS LIST</text>
</g>
</svg>
